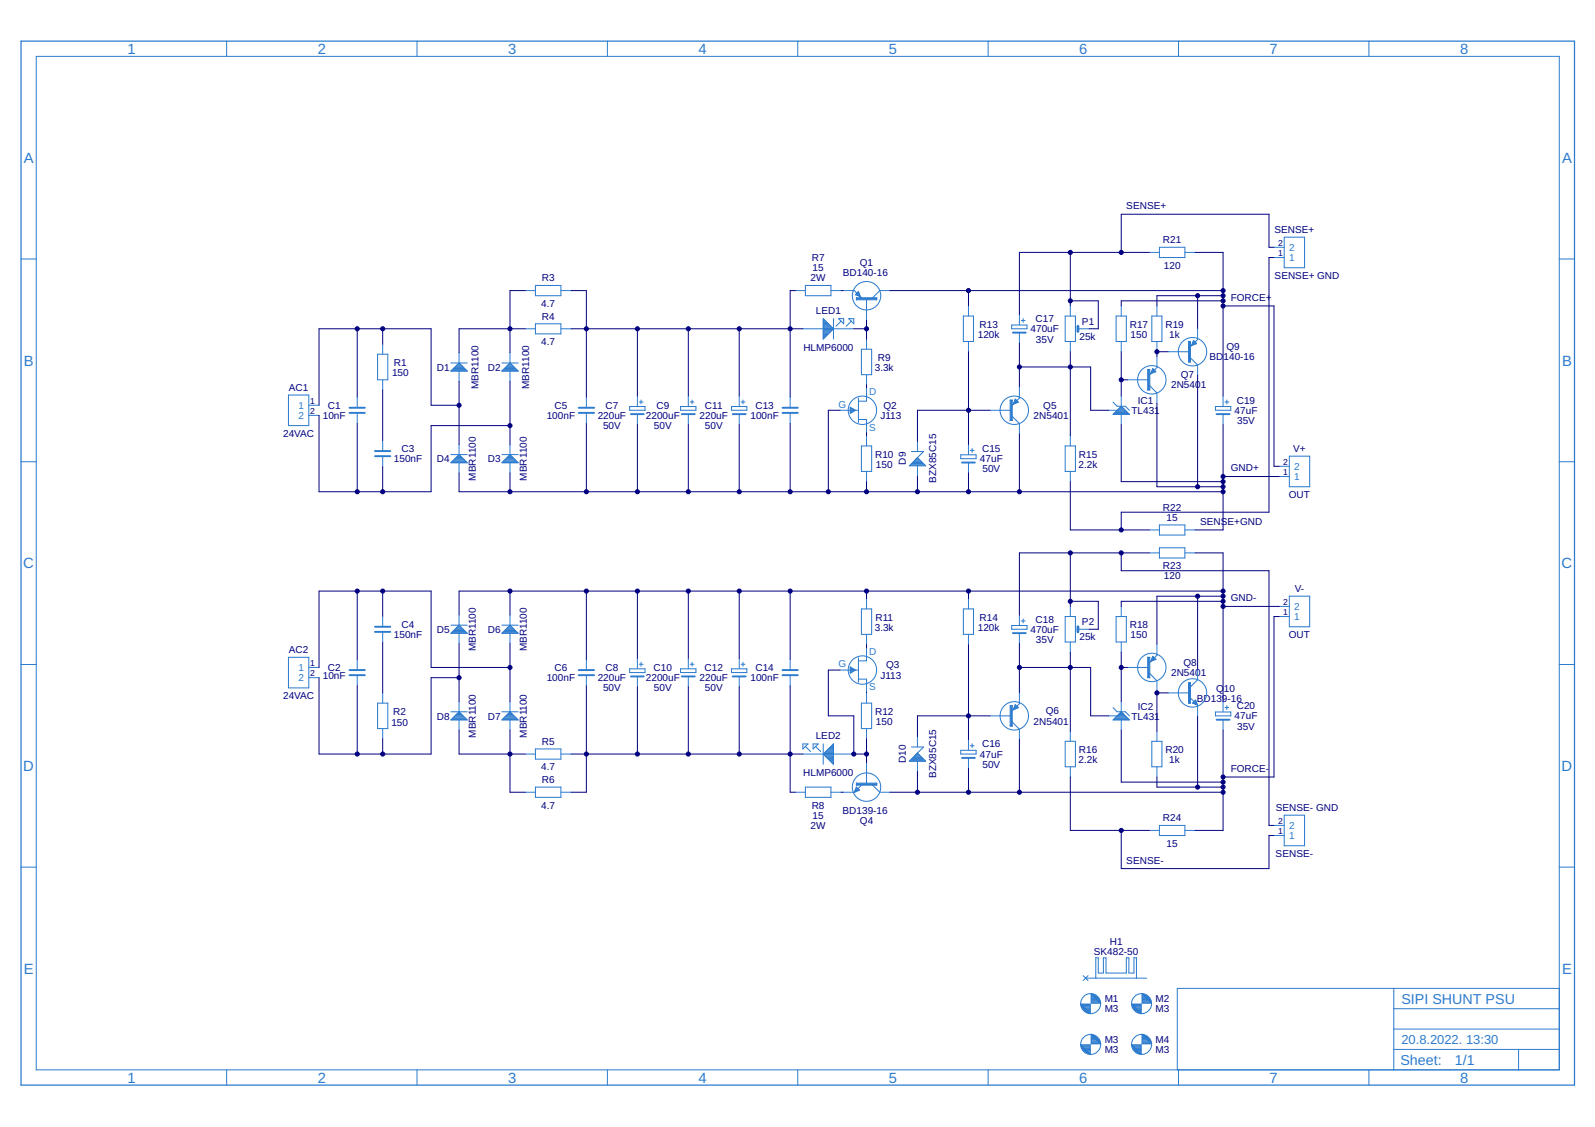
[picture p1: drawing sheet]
<svg xmlns="http://www.w3.org/2000/svg" width="297mm" height="210mm" viewBox="0 0 297 210" stroke-linecap="round" stroke-linejoin="round" font-family="sans-serif">
<g fill="none" stroke="#2c7bce" stroke-width=".19">
<path d="M6.8 10.5h283.6v188.8h-283.6zM42.2 7.7v2.8M77.7 7.7v2.8M113.1 7.7v2.8M148.6 7.7v2.8M184 7.7v2.8M219.5 7.7v2.8M254.9 7.7v2.8M3.9 48.2h2.9M97.8 54.1h1.9M99.7 53.2h4.8v1.9h-4.8zM104.5 54.1h1.9"/>
<path d="M148.1 54.1h1.9M150 53.2h4.7v1.9h-4.7zM153.3 59.4l1.9 1.8-1.9 1.9zM153.3 59.9h.6M153.3 59.8h.5M153.3 59.6h.3M153.3 59.5h.1M154.7 54.1h1.9M155.2 59.4v3.7M156.2 59.4h.9v.9zM156.6 59.8l-.9 1M157 54.1h2.1l1.3 1.4"/>
<path d="M158.1 59.4h.9v.9zM158.5 59.8l-.9 1M159.3 54.9h.8M159.4 54.7h.6M159.5 55.5v.3M159.5 55.8h3.8M159.5 55.5h3.8M159.6 54.6h.4M159.7 55h.4M159.8 54.4h.1M159.9 54.3l.3 1-.9-.4zM160.1 55.2h.1"/>
<path d="M161.4 55.8v1.9M161.4 57.7v1.9M163.3 55.5l-.1 .1 .1 .2M163.3 55.5v.3M165.7 54.1h-1.8l-1.4 1.4M179.4 58.9h1.9v4.7h-1.9zM180.4 57v1.9M189.8 58.6v1.9M190.2 59.7h.7M190.5 59.3v.7M198.4 58.9h1.9v4.7h-1.9zM199.3 57v1.9"/>
<path d="M207.9 58.9h1.9v4.7h-1.9zM208.8 57v1.9M214 47h1.9M214.5 58.9h1.9v4.7h-1.9zM215.5 57v1.9M215.9 46.1h4.8v1.9h-4.8zM220.7 47h1.9M237.3 46.1h1.9M237.3 48h1.9M239.2 44.2h3.8v5.7h-3.8zM290.4 48.2h2.8M53.7 73.6h3.8v5.7h-3.8z"/>
<path d="M57.5 75.5h1.9M57.5 77.4h1.9M66.5 74v1.9M66.5 77v1.9M70.3 66h1.9v4.7h-1.9zM71.3 64.1v1.9M71.3 70.7v1.9M84 67.6h3M84 69.1l1.5-1.5 1.5 1.5zM84.2 68.9h2.6M84.3 68.8h2.4M84.5 68.6h2"/>
<path d="M84.6 68.5h1.8M84.8 68.3h1.4M84.9 68.2h1.1M85.1 68h.8M85.3 67.8h.4M85.4 67.7h.2M85.5 65.7v1.9M85.5 69.1v1.9M93.5 67.6h3M93.5 69.1l1.5-1.5 1.5 1.5zM93.6 68.9h2.7M93.8 68.8h2.4"/>
<path d="M94 68.6h2M94.1 68.5h1.7M94.3 68.3h1.4M94.4 68.2h1.1M94.6 68h.8M94.7 67.8h.5M94.9 67.7h.2M95 65.7v1.9M95 69.1v1.9M97.8 61.2h1.9M99.7 60.3h4.8v1.9h-4.8zM104.5 61.2h1.9"/>
<path d="M109.2 74v1.9M109.2 77v1.9M117.3 75.7h2.8v.7h-2.8zM118.7 73.8v1.9M118.7 77.2v1.9M119.1 74.9h.7M119.4 74.5v.7M126.7 75.7h2.9v.7h-2.9zM128.2 73.8v1.9M128.2 77.2v1.9M128.5 74.9h.7M128.9 74.5v.7"/>
<path d="M136.2 75.7h2.9v.7h-2.9zM137.7 73.8v1.9M137.7 77.2v1.9M138 74.9h.7M138.4 74.5v.7M147.2 74v1.9M147.2 77v1.9M149.5 61.2h3.8M153.3 63.1h.1M153.3 62.9h.2M153.3 62.8h.4M153.3 62.6h.5"/>
<path d="M153.3 62.5h.7M153.3 62.3h.9M153.3 62.1h1M153.3 62h1.2M153.3 61.8h1.3M153.3 61.7h1.5M153.3 61.5h1.6M153.3 61.4h1.8M153.3 61.2h1.9M153.3 61h1.7M153.3 60.9h1.6M153.3 60.7h1.4"/>
<path d="M153.3 60.6h1.2M153.3 60.4h1.1M153.3 60.3h.9M153.3 60.1h.8M155.2 61.2h3.8M156.4 76.4h1.9M158.3 75.9l1 .5-1 .6zM158.3 76.8h.3M158.3 76.7h.6M158.3 76.5h.8M158.3 76.4h.9M158.3 76.2h.6"/>
<path d="M158.3 76.1h.4M158.3 75.9h.1M158.5 76.4h1.4M159.9 78.1h1.5v2.5M159.9 74.1v4.6M160.4 65h1.9v4.8h-1.9zM161.4 63.1v1.9M161.4 69.8v1.9M161.4 72.2v2.5h-1.5M180.4 63.6v1.9M184.3 76.4h1.9M186.3 76.4h1.8"/>
<path d="M188.1 74.5v3.8M188.1 74.5h.4M188.1 78.3h.4M188.4 60.5h2.9v.7h-2.9zM188.5 77.6l1.3 1.3v1.9M188.5 74.5v3.8M188.7 75.3h.1M188.8 75.1h.3M188.8 75h.7M188.9 74.8h.6M189 74.6h.4M189 74.5h.2"/>
<path d="M189.1 74.3l.6 .6-1 .4zM189.8 62v1.9M189.8 72.1v2l-1.3 1.4M199.3 63.6v1.9M200.9 61.2h1.9M206.4 76.4h1.9M207.3 74.9l.7 .8h1.6l.7 .7M207.3 77.2l1.5-1.5 1.5 1.5zM207.3 77.2h3M207.5 77h2.6M207.6 76.8h2.4M207.8 76.7h2"/>
<path d="M207.9 76.5h1.8M208.1 76.4h1.4M208.3 76.2h1.1M208.4 76.1h.8M208.6 75.9h.4M208.7 75.7h.2M208.8 63.6v1.9M208.8 73.8v1.9M208.8 77.2v1.9M210 70.7h1.8M211.9 70.7h1.8M213.7 68.8h.4"/>
<path d="M213.7 68.8v3.8M213.7 72.6h.4M214.1 68.8v3.8M214.1 71.9l1.4 1.3v1.9M214.3 69.6h.1M214.4 69.4h.4M214.4 69.3h.7M214.5 69.1h.6M214.6 68.9h.4M214.6 68.8h.2M214.7 68.6l.6 .6-1 .4zM215.5 63.6v1.9"/>
<path d="M215.5 66.4v2.1l-1.4 1.3M217.5 65.5h3.8M221.3 63.6l.2 .1 .2-.1M221.3 63.6v3.8M221.3 67.4l.2-.1 .2 .1M221.3 67.4h.4M221.3 63.6h.4M221.7 63.6v3.8M221.7 66.7l1.3 1.3v1.9M221.9 64.4h.1M222 64.2h.3M222 64.1h.7"/>
<path d="M222.1 63.9h.6M222.2 63.7h.4M222.2 63.6h.2M222.3 63.4l.5 .6-.9 .4zM223 61.2v2l-1.3 1.4M226.4 75.7h2.8v.7h-2.8zM227.8 73.8v1.9M227.8 77.2v1.9M228.1 74.9h.7M228.5 74.5v.7M3.9 86h2.9M71.3 82v1.9"/>
<path d="M71.3 85v2M84 84.7h3M84 86.2l1.5-1.5 1.5 1.5zM84 86.1h3M84.2 86h2.6M84.3 85.9h2.4M84.5 85.7h2M84.6 85.5h1.7M84.8 85.4h1.4M85 85.2h1M85.1 85h.8M85.3 84.9h.4"/>
<path d="M85.4 84.7h.2M85.5 82.8v1.9M85.5 86.2v1.9M93.5 84.7h3M93.5 86.1h3M93.6 86h2.7M93.8 85.9h2.3M94 85.7h2M94.1 85.5h1.7M94.3 85.4h1.4M94.4 85.2h1.1M94.6 85h.8"/>
<path d="M94.8 84.9h.4M94.9 84.7h.1M95 82.8v1.9M95 86.2v1.9M95 84.7l1.5 1.5h-3zM160.4 83.1h1.9v4.7h-1.9zM161.4 81.2v1.9M161.4 87.8v1.9M169.5 86.6h2.8M169.6 86.5h2.5M169.7 84.1h2.3l-1.5 1.5M169.8 86.3h2.1"/>
<path d="M169.9 86.1h1.9M170.1 86h1.5M170.3 85.9h1.2M170.4 85.7h.9M170.6 85.5h.6M170.7 85.4h.3M170.9 85.2l1.5 1.6h-3zM170.9 82.2v1.9M170.9 86.8v1.9M178.9 84.7h2.9v.7h-2.9zM180.4 82.8v1.9M180.4 86.2v1.9"/>
<path d="M180.7 83.9h.7M181 83.5v.7M198.4 83.1h1.9v4.7h-1.9zM199.3 81.2v1.9M199.3 87.8v1.9M214 98.7h1.9M215.9 97.8h4.8v1.9h-4.8zM220.7 98.7h1.9M238.2 88.8h1.9M238.2 86.8h1.9M240.1 85h3.8v5.7h-3.8zM290.4 86h2.8"/>
<path d="M71.3 114.7v1.9M71.3 117.8v1.9M84 116.4h3M84 117.9h3M84.2 117.8h2.6M84.3 117.6h2.3M84.5 117.4h2M84.7 117.3h1.6M84.8 117.1h1.4M85 117h1M85.1 116.8h.8M85.3 116.6h.4"/>
<path d="M85.4 116.5h.1M85.5 114.6v1.8M85.5 118v1.9M85.5 116.4l1.5 1.6h-3zM93.5 116.4h3M93.5 117.9h2.9M93.7 117.8h2.6M93.8 117.6h2.3M94 117.4h2M94.1 117.3h1.7M94.3 117.1h1.4M94.5 117h1"/>
<path d="M94.6 116.8h.7M94.8 116.6h.4M94.9 116.5h.1M95 114.6v1.8M95 118v1.9M95 116.4l1.5 1.6h-3zM160.4 113.4h1.9v4.8h-1.9zM161.4 111.5v1.9M161.4 118.2v1.9M179.4 113.4h1.9v4.8h-1.9zM180.4 111.5v1.9M180.4 118.2v1.9"/>
<path d="M188.4 116.5h2.9v.7h-2.9zM189.8 114.6v1.8M189.8 118v1.9M190.2 115.7h.7M190.5 115.3v.7M198.4 114.8h1.9v4.8h-1.9zM199.3 112.9v1.9M199.3 119.6v1.9M200.9 117.2h1.9M207.9 114.8h1.9v4.8h-1.9zM208.8 112.9v1.9M208.8 119.6v1.9"/>
<path d="M214 103h1.9M215.5 120v2l-1.4 1.4M215.9 102h4.8v1.9h-4.8zM220.7 103h1.9M238.2 114.8h1.9M238.2 112.9h1.9M240.1 111h3.8v5.7h-3.8zM3.9 123.8h2.9M53.7 122.4h3.8v5.7h-3.8zM57.5 124.3h1.9M57.5 126.2h1.9M66.5 122.8v1.9"/>
<path d="M66.5 125.8v1.9M70.3 131h1.9v4.7h-1.9zM71.3 129.1v1.9M71.3 135.7v1.9M84 132.6h3M84 134.1l1.5-1.5 1.5 1.5zM84.1 134h2.8M84.2 133.9h2.6M84.4 133.7h2.2M84.5 133.5h2M84.7 133.4h1.6M84.8 133.2h1.3"/>
<path d="M85 133.1h1M85.2 132.9h.6M85.3 132.8h.4M85.5 132.6h.1M85.5 130.7v1.9M85.5 134.1v1.9M93.5 132.6h3M93.5 134h2.9M93.7 133.9h2.6M93.9 133.7h2.2M94 133.5h1.9M94.2 133.4h1.6"/>
<path d="M94.3 133.2h1.3M94.5 133.1h1M94.6 132.9h.7M94.8 132.8h.4M95 132.6h.1M95 130.7v1.9M95 134.1v1.9M95 132.6l1.5 1.5h-3zM99.7 139.5h4.8v1.9h-4.8zM109.2 122.8v1.9M109.2 125.8v1.9M117.3 124.6h2.8v.7h-2.8z"/>
<path d="M118.7 122.6v1.9M118.7 126v1.9M119.1 123.7h.7M119.4 123.4v.7M126.7 124.6h2.9v.7h-2.9zM128.2 122.6v1.9M128.2 126v1.9M128.5 123.7h.7M128.9 123.4v.7M136.2 124.6h2.9v.7h-2.9zM137.7 122.6v1.9M137.7 126v1.9"/>
<path d="M138 123.7h.7M138.4 123.4v.7M147.2 122.8v1.9M147.2 125.8v1.9M149.5 138.6h1l-1 .9zM150 139l.9 1M151.4 138.6h1l-1 .9zM151.9 139l.9 1M153.3 138.6v3.7M153.9 139.9h1.3M154.1 139.7h1.1M154.2 139.6h1"/>
<path d="M154.4 139.4h.8M154.5 139.2h.7M154.7 139.1h.5M154.9 138.9h.3M155 138.8h.2M155.2 138.6h.1M156.4 124.8h1.9M158.3 124.2l1 .6-1 .6zM158.3 125.3h.1M158.3 125.2h.4M158.3 125h.6M158.3 124.9h.9"/>
<path d="M158.3 124.7h.8M158.3 124.5h.6M158.3 124.4h.3M158.3 124.2h.1M158.5 124.8h1.4M159.9 126.5h1.5v2.5M159.9 122.5v4.6M160.4 131h1.9v4.7h-1.9zM161.4 120.6v2.5h-1.5M161.4 129.1v1.9M161.4 135.7v1.9M169.7 139.1h2.3l-1.5 1.6h.8"/>
<path d="M170.9 137.2v1.9M178.9 139.7h2.9v.7h-2.9zM180.4 137.8v1.9M180.7 138.9h.7M181 138.5v.8M184.3 133.3h1.9M186.3 133.3h1.8M188.1 131.4l.2 .1 .2-.1M188.1 131.4v3.8M188.1 135.2l.2-.1 .2 .1M188.1 135.2h.4M188.1 131.4h.4"/>
<path d="M188.5 134.5l1.3 1.3v1.9M188.5 131.4v3.8M188.7 132.1h.2M188.8 132h.5M188.8 131.8h.8M188.9 131.7h.6M189 131.5h.3M189 131.3h.2M189.1 131.3l.6 .5-1 .4zM189.8 129v2.1l-1.3 1.3M198.4 138.1h1.9v4.7h-1.9zM199.3 136.2v1.9"/>
<path d="M206.4 133.3h1.9M207.3 131.8l.7 .8h1.6l.7 .7M207.3 134.1l1.5-1.5 1.5 1.5zM207.4 134h2.8M207.5 133.9h2.6M207.7 133.7h2.2M207.8 133.5h2M208 133.4h1.6M208.2 133.2h1.3M208.3 133.1h1M208.5 132.9h.6M208.6 132.8h.4"/>
<path d="M208.8 132.6h.1M208.8 130.7v1.9M208.8 134.1v1.9M210 124.3h1.8M211.9 124.3h1.8M213.7 122.4h.4M213.7 126.2h.4M213.7 122.4v3.8M214.1 122.4v3.8M214.1 125.5l1.4 1.3v1.9M214.3 123.1h.2M214.4 123h.5"/>
<path d="M214.5 122.8h.8M214.5 138.1h1.9v4.7h-1.9zM214.5 122.6h.6M214.6 122.5h.3M214.7 122.3h.1M214.7 122.2l.6 .6-1 .4zM215.5 136.2v1.9M217.5 129.1h3.8M221.3 131h.4M221.3 127.2v3.8M221.3 127.2h.4M221.7 127.2v3.8"/>
<path d="M221.7 130l1.4 1.4M222.2 130.9h.6M222.2 131h.7M222.4 130.7h.4M222.5 130.5h.2M222.6 131.2h.4M222.7 130.4l.3 .9-.9-.3zM223 124.7v1.9l-1.3 1.3M223 131.5v1.9M226.4 132.6h2.8v.7h-2.8zM227.8 130.7v1.9M227.8 134.1v1.9"/>
<path d="M228.1 131.8h.7M228.5 131.4v.7M290.4 123.8h2.8M97.8 140.4h1.9M97.8 147.6h1.9M99.7 146.6h4.8v1.9h-4.8zM104.5 140.4h1.9M104.5 147.6h1.9M148.1 147.6h1.9M149.5 140.4h3.8M150 146.6h4.7v1.9h-4.7zM153.3 140.4l1.9-1.8v3.7z"/>
<path d="M153.4 140.5h1.8M153.4 140.3h1.8M153.5 140.7h1.7M153.6 140.2h1.6M153.7 140.8h1.5M153.7 140h1.5M153.8 141h1.4M154 141.1h1.2M154.2 141.3h1M154.3 141.4h.9M154.5 141.6h.7M154.6 141.8h.6"/>
<path d="M154.7 147.6h1.9M154.8 141.9h.4M154.9 142.1h.3M155.1 142.2h.1M155.2 140.4h3.8M157 147.6h1.9M159.2 147.4h.2M159.2 147.3h.6M159.3 147.1h.7M159.3 147h.6M159.4 146.8h.3M159.5 146.7h.1"/>
<path d="M159.5 145.9v.3M159.5 145.9h3.8M159.5 146.2h3.8M159.5 146.6l.6 .6-1 .4zM160.4 146.2l-1.3 1.4M161.4 142v3.9M162.5 146.2l1.4 1.4h1.8M163.3 145.9v.3M163.3 145.9l-.1 .1 .1 .2M169.5 141.6h2.7M169.7 141.4h2.3M169.8 141.3h2.1"/>
<path d="M170 141.1h1.7M170.2 141h1.4M170.3 140.8h1.1M170.6 140.5h.5M170.8 140.3h.1M170.9 141.8v1.9M170.9 140.3l1.5 1.5h-3zM180.4 141.2v1.9M199.3 142.8v1.9M214 154.7h1.9M215.5 142.8v1.9M215.9 153.7h4.8v1.9h-4.8z"/>
<path d="M220.7 154.7h1.9M237.3 153.7h1.9M237.3 155.6h1.9M239.2 151.8h3.8v5.7h-3.8zM3.9 161.5h2.9M290.4 161.5h2.8M42.2 199.3v2.8M77.7 199.3v2.8M113.1 199.3v2.8M148.6 199.3v2.8M184 199.3v2.8M201.3 187h1.7v1.8z"/>
<path d="M201.3 194.6h1.7v1.8zM201.3 194.7h1.7M201.3 187.1h1.7M201.5 187.3h1.5M201.5 194.8h1.5M201.6 195h1.4M201.7 187.4h1.3M201.7 181.7l.9 .9M201.8 188.1l.2 .2M201.8 195.6l.2 .2M201.8 187.6h1.2M201.8 195.2h1.2"/>
<path d="M202 187.7h1M202 195.3h1M202.1 187.9h.9M202.1 195.5h.9M202.2 182.2h11.4M202.3 188h.7M202.3 195.6h.7M202.4 188.2h.6M202.4 195.8h.6M202.6 188.4h.4M202.6 195.9h.4M202.6 181.7l-.9 .9"/>
<path d="M202.7 196.1h.3M202.8 188.5h.2M202.9 188.7h.1M202.9 196.3h.1M203.2 185.1l1.8 1.7h-1.8zM203.2 192.6l1.8 1.8h-1.8zM203.2 186.8h1.7M203.2 186.6h1.6M203.2 186.5h1.4M203.2 186.3h1.2M203.2 186.1h1.1M203.2 186h.9"/>
<path d="M203.2 185.8h.8M203.2 185.7h.6M203.2 185.5h.5M203.2 185.4h.3M203.2 185.2h.1M203.2 194.4h1.7M203.2 194.2h1.6M203.2 194h1.4M203.2 193.9h1.2M203.2 193.7h1.1M203.2 193.6h.9M203.2 193.4h.8"/>
<path d="M203.2 193.3h.6M203.2 193.1h.5M203.2 192.9h.3M203.2 192.8h.1M204.1 182.2v-3.8h.4v2.8h1v-2.8h.5v2.8h3.8v-2.8h.4v2.8h1v-2.8h.4v3.8M204.3 185.6l.1 .2M204.3 193.2l.1 .2M210.7 187h1.8v1.8zM210.7 194.6h1.8v1.8zM210.8 194.7h1.7M210.8 187.1h1.7M211 187.3h1.5"/>
<path d="M211 194.8h1.5M211.1 195h1.4M211.1 187.4h1.4M211.3 188.1l.2 .2M211.3 195.6l.2 .2M211.3 187.6h1.2M211.3 195.2h1.2M211.4 195.3h1.1M211.5 187.7h1M211.6 187.9h.9M211.6 195.5h.9M211.8 195.6h.7"/>
<path d="M211.8 188h.7M211.9 188.2h.6M211.9 195.8h.6M212.1 188.4h.4M212.1 195.9h.4M212.2 188.5h.3M212.2 196.1h.3M212.4 188.7h.1M212.4 196.3h.1M212.7 185.1l1.8 1.7h-1.8zM212.7 186.8h1.7M212.7 186.6h1.5"/>
<path d="M212.7 186.5h1.4M212.7 186.3h1.3M212.7 186.1h1.1M212.7 186h.9M212.7 185.8h.8M212.7 185.7h.6M212.7 185.5h.4M212.7 185.4h.3M212.7 185.2h.1M212.7 192.6l1.8 1.8h-1.8zM212.7 194.4h1.7M212.7 194.2h1.5"/>
<path d="M212.7 194h1.4M212.7 193.9h1.2M212.7 193.7h1.1M212.7 193.6h.9M212.7 193.4h.8M212.7 193.3h.6M212.7 193.1h.4M212.7 192.9h.3M212.7 192.8h.1M213.7 185.6l.2 .2M213.7 193.2l.2 .2M219.5 199.3v2.8"/>
<path d="M254.9 199.3v2.8M259.6 195.5h30.8M259.6 184.1v15.2M259.6 191.7h30.8M259.6 187.9h30.8M282.8 195.5v3.8M290.4 184.1h-71.2v15.2"/>
<circle cx="161.4" cy="55.1" r="2.65"/>
<circle cx="160.6" cy="76.4" r="2.65"/>
<circle cx="188.9" cy="76.4" r="2.65"/>
<circle cx="214.5" cy="70.7" r="2.65"/>
<circle cx="222.1" cy="65.5" r="2.65"/>
<circle cx="160.6" cy="124.8" r="2.65"/>
<circle cx="188.9" cy="133.3" r="2.65"/>
<circle cx="214.5" cy="124.3" r="2.65"/>
<circle cx="222.1" cy="129.1" r="2.65"/>
<circle cx="161.4" cy="146.6" r="2.65"/>
<circle cx="203.1" cy="186.9" r="1.86"/>
<circle cx="203.1" cy="194.5" r="1.86"/>
<circle cx="212.6" cy="186.9" r="1.86"/>
<circle cx="212.6" cy="194.5" r="1.86"/>
</g>
<path d="M3.9 7.7h289.3v194.4h-289.3z" fill="none" stroke="#2c7bce" stroke-width=".23"/>
<g fill="none" stroke="#2c7bce" stroke-width=".32">
<path d="M159.6 55.6h3.6M188.3 74.6v3.6M213.9 68.9v3.6M221.5 63.7v3.6M188.3 131.5v3.6M213.9 122.5v3.6M221.5 127.3v3.6M159.6 146h3.6M201.4 187.3l1.3 1.3M201.4 194.9l1.3 1.3M201.5 187.6l1 .9M201.5 195.2l1 .9"/>
<path d="M203.5 185.2l1.3 1.3M203.5 192.8l1.3 1.3M203.8 185.3l.9 1M203.8 192.9l.9 .9M210.9 187.3l1.3 1.3M210.9 194.9l1.3 1.3M211 187.6l.9 .9M211 195.2l.9 .9M213 185.2l1.3 1.3M213 192.8l1.3 1.3M213.3 185.3l.9 1M213.3 192.9l.9 .9"/>
</g>
<g fill="none" stroke="#2c7bce" stroke-width=".36">
<path d="M65.1 76.9h2.8M65.1 75.9h2.8M107.8 76.9h2.8M107.8 75.9h2.8M117.5 77.1h2.4M127 77.1h2.4M136.5 77.1h2.4M145.7 76.9h2.9M145.7 75.9h2.9M188.6 62h2.4M226.6 77.1h2.4M69.8 85h2.9"/>
<path d="M69.8 84h2.9M179.2 86.1h2.3M69.8 117.7h2.9M69.8 116.7h2.9M188.6 117.9h2.4M65.1 125.8h2.8M65.1 124.8h2.8M107.8 125.8h2.8M107.8 124.8h2.8M117.5 126h2.4M127 126h2.4M136.5 126h2.4"/>
<path d="M145.7 125.8h2.9M145.7 124.8h2.9M226.6 134h2.4M179.2 141.2h2.3"/>
</g>
<path d="M200.7 60.8v.9M200.7 116.7v1" fill="none" stroke="#2c7bce" stroke-width=".53"/>
<g fill="none" stroke="#000080" stroke-width=".19">
<path d="M97.8 54.1h-2.8v11.6M106.4 54.1h2.8v19.9M148.1 54.1h-.9v19.9M156.6 54.1h.4M161.4 59.6v3.5M165.7 54.1h62.1M180.4 54.1v2.9M199.3 56h5.2v5.2h-1.7M199.3 47v10M214 47h-24.2v11.6M222.6 47h5.2v26.8M223 55.1v6.1"/>
<path d="M227.8 56h-19v1M227.8 55.1h-12.3v1.9M227.8 57h9.5v29.8h.9M237.3 46.1h-1v-6.2h-27.5v7.1M237.3 48h-1v47.4h-27.5v3.3M59.4 75.5v-14.3h20.9v14.3h5.2M59.4 77.4v14.2h20.9v-12.3h14.7M66.5 61.2v12.8M66.5 78.9v12.7M71.3 61.2v2.9M71.3 72.6v9.4M85.5 71v11.8"/>
<path d="M95 71v11.8M97.8 61.2h-12.3v4.5M106.4 61.2h43.1M109.2 78.9v12.7M118.7 61.2v12.6M118.7 79.1v12.5M128.2 61.2v12.6M128.2 79.1v12.5M137.7 61.2v12.6M137.7 79.1v12.5M147.2 78.9v12.7M156.4 76.4h-2.1v15.2"/>
<path d="M159 61.2h2.4M161.4 71.7v.5M180.4 65.5v17.3M184.3 76.4h-13.4v5.8M189.8 63.9v8.2M189.8 68.3h13.3v8.1h3.3M199.3 65.5v15.7M208.8 65.5v8.3M208.8 79.1v10.6h19M208.8 70.7h1.2M215.5 75.1v15.6h12.3M217.5 65.5h-2v.9"/>
<path d="M223 69.9v20.8M227.8 79.1v19.6h-5.2M71.3 87v4.6M85.5 88.1v3.5h142.3M95 88.1v3.5M161.4 80.6v.6M161.4 89.7v1.9M170.9 88.7v2.9M180.4 88.1v3.5M189.8 80.8v10.8M199.3 89.7v9h14.7M227.8 88.8h10.4"/>
<path d="M66.5 110.1v12.7M71.3 110.1v4.6M71.3 119.7v9.4M85.5 119.9v10.8M95 110.1v4.5M95 119.9v10.8M109.2 110.1v12.7M118.7 110.1v12.5M128.2 110.1v12.5M137.7 110.1v12.5M147.2 110.1v12.7M161.4 110.1v1.4"/>
<path d="M180.4 110.1v1.4M189.8 119.9v9.1M199.3 103v9.9M199.3 112h5.2v5.2h-1.7M208.8 103v3.3h27.5v47.4h1M214 103h-24.2v11.6M222.6 103h5.2v27.7M223 111v13.7M227.8 110.1h-142.3v4.5M227.8 112h-19v.9M227.8 111h-12.3v9M227.8 112.9h10.4"/>
<path d="M238.2 114.8h-.9v29.9h-9.5M59.4 124.3v-14.2h20.9v14.2h14.7M59.4 126.2v14.2h20.9v-14.2h5.2M66.5 127.7v12.7M71.3 137.6v2.8M85.5 136v4.4h12.3M95 136v11.6h2.8M109.2 127.7v19.9h-2.8M118.7 127.9v12.5M128.2 127.9v12.5M137.7 127.9v12.5M147.2 127.7v19.9h.9"/>
<path d="M156.4 124.8h-2.1v8.5h4.7v7.1h2.4M161.4 120.1v.5M161.4 129v.1M161.4 137.6v4.4M180.4 120.1v17.7M184.3 133.3h-13.4v3.9M189.8 124.3h13.3v9h3.3M189.8 137.7v9.9M199.3 121.5v14.7M208.8 124.3h1.2M208.8 121.5v9.2M208.8 136v9.7h19"/>
<path d="M215.5 128.7v7.5M215.5 129.1h2M223 133.4v13.2M227.8 136v18.7h-5.2M106.4 140.4h43.1M156.6 147.6h.4M165.7 147.6h62.1M170.9 143.7v3.9M180.4 143.1v4.5M199.3 144.7v10h14.7M208.8 154.7v7.1h27.5v-6.2h1M215.5 144.7v1.9h12.3"/>
</g>
<g fill="#000080" stroke="#000080" stroke-width=".19">
<circle cx="66.5" cy="61.2" r=".38"/>
<circle cx="71.3" cy="61.2" r=".38"/>
<circle cx="85.5" cy="75.5" r=".38"/>
<circle cx="66.5" cy="91.6" r=".38"/>
<circle cx="71.3" cy="91.6" r=".38"/>
<circle cx="95" cy="79.3" r=".38"/>
<circle cx="66.5" cy="110.1" r=".38"/>
<circle cx="71.3" cy="110.1" r=".38"/>
<circle cx="95" cy="124.3" r=".38"/>
<circle cx="66.5" cy="140.4" r=".38"/>
<circle cx="71.3" cy="140.4" r=".38"/>
<circle cx="85.5" cy="126.2" r=".38"/>
<circle cx="95" cy="61.2" r=".38"/>
<circle cx="95" cy="91.6" r=".38"/>
<circle cx="109.2" cy="91.6" r=".38"/>
<circle cx="118.7" cy="91.6" r=".38"/>
<circle cx="128.2" cy="91.6" r=".38"/>
<circle cx="137.7" cy="91.6" r=".38"/>
<circle cx="147.2" cy="91.6" r=".38"/>
<circle cx="161.4" cy="91.6" r=".38"/>
<circle cx="170.9" cy="91.6" r=".38"/>
<circle cx="180.4" cy="91.6" r=".38"/>
<circle cx="189.8" cy="91.6" r=".38"/>
<circle cx="227.8" cy="90.7" r=".38"/>
<circle cx="227.8" cy="89.7" r=".38"/>
<circle cx="154.3" cy="91.6" r=".38"/>
<circle cx="227.8" cy="88.8" r=".38"/>
<circle cx="227.8" cy="91.6" r=".38"/>
<circle cx="223" cy="90.7" r=".38"/>
<circle cx="95" cy="140.4" r=".38"/>
<circle cx="109.2" cy="61.2" r=".38"/>
<circle cx="118.7" cy="61.2" r=".38"/>
<circle cx="147.2" cy="61.2" r=".38"/>
<circle cx="128.2" cy="61.2" r=".38"/>
<circle cx="137.7" cy="61.2" r=".38"/>
<circle cx="109.2" cy="140.4" r=".38"/>
<circle cx="118.7" cy="140.4" r=".38"/>
<circle cx="147.2" cy="140.4" r=".38"/>
<circle cx="128.2" cy="140.4" r=".38"/>
<circle cx="137.7" cy="140.4" r=".38"/>
<circle cx="161.4" cy="61.2" r=".38"/>
<circle cx="180.4" cy="76.4" r=".38"/>
<circle cx="189.8" cy="68.3" r=".38"/>
<circle cx="199.3" cy="68.3" r=".38"/>
<circle cx="199.3" cy="47" r=".38"/>
<circle cx="199.3" cy="56" r=".38"/>
<circle cx="208.8" cy="47" r=".38"/>
<circle cx="180.4" cy="54.1" r=".38"/>
<circle cx="227.8" cy="56" r=".38"/>
<circle cx="227.8" cy="57" r=".38"/>
<circle cx="227.8" cy="54.1" r=".38"/>
<circle cx="227.8" cy="55.1" r=".38"/>
<circle cx="223" cy="55.1" r=".38"/>
<circle cx="227.8" cy="146.6" r=".38"/>
<circle cx="227.8" cy="147.6" r=".38"/>
<circle cx="227.8" cy="145.7" r=".38"/>
<circle cx="227.8" cy="144.7" r=".38"/>
<circle cx="189.8" cy="147.6" r=".38"/>
<circle cx="180.4" cy="147.6" r=".38"/>
<circle cx="170.9" cy="147.6" r=".38"/>
<circle cx="223" cy="146.6" r=".38"/>
<circle cx="208.8" cy="70.7" r=".38"/>
<circle cx="199.3" cy="124.3" r=".38"/>
<circle cx="189.8" cy="124.3" r=".38"/>
<circle cx="208.8" cy="124.3" r=".38"/>
<circle cx="161.4" cy="140.4" r=".38"/>
<circle cx="159" cy="140.4" r=".38"/>
<circle cx="208.8" cy="154.7" r=".38"/>
<circle cx="199.3" cy="112" r=".38"/>
<circle cx="199.3" cy="103" r=".38"/>
<circle cx="208.8" cy="103" r=".38"/>
<circle cx="180.4" cy="133.3" r=".38"/>
<circle cx="208.8" cy="98.7" r=".38"/>
<circle cx="227.8" cy="112" r=".38"/>
<circle cx="227.8" cy="111" r=".38"/>
<circle cx="180.4" cy="110.1" r=".38"/>
<circle cx="161.4" cy="110.1" r=".38"/>
<circle cx="147.2" cy="110.1" r=".38"/>
<circle cx="137.7" cy="110.1" r=".38"/>
<circle cx="95" cy="110.1" r=".38"/>
<circle cx="109.2" cy="110.1" r=".38"/>
<circle cx="118.7" cy="110.1" r=".38"/>
<circle cx="128.2" cy="110.1" r=".38"/>
<circle cx="227.8" cy="112.9" r=".38"/>
<circle cx="227.8" cy="110.1" r=".38"/>
<circle cx="223" cy="111" r=".38"/>
<circle cx="215.5" cy="129.1" r=".38"/>
<circle cx="215.5" cy="65.5" r=".38"/>
</g>
<g font-size="2.8" fill="#2c7bce">
<text x="23.7" y="10">1</text>
<text x="59.2" y="10">2</text>
<text x="94.6" y="10">3</text>
<text x="130.1" y="10">4</text>
<text x="165.5" y="10">5</text>
<text x="201" y="10">6</text>
<text x="236.4" y="10">7</text>
<text x="271.9" y="10">8</text>
<text x="4.4" y="30.3">A</text>
<text x="290.9" y="30.3">A</text>
<text x="4.4" y="68.1">B</text>
<text x="290.9" y="68.1">B</text>
<text x="4.3" y="105.8">C</text>
<text x="290.8" y="105.8">C</text>
<text x="4.3" y="143.6">D</text>
<text x="290.8" y="143.6">D</text>
<text x="4.4" y="181.4">E</text>
<text x="290.9" y="181.4">E</text>
<text x="23.7" y="201.7">1</text>
<text x="59.2" y="201.7">2</text>
<text x="94.6" y="201.7">3</text>
<text x="130.1" y="201.7">4</text>
<text x="165.5" y="201.7">5</text>
<text x="201" y="201.7">6</text>
<text x="236.4" y="201.7">7</text>
<text x="271.9" y="201.7">8</text>
</g>
<g font-size="2.7" fill="#2c7bce">
<text x="261" y="186.9">SIPI SHUNT PSU</text>
<text x="260.8" y="198.4">Sheet:</text>
<text x="270.9" y="198.3">1/1</text>
</g>
<text font-size="2.4" fill="#2c7bce" x="261" y="194.5">20.8.2022. 13:30</text>
<g font-size="1.9" fill="#000080">
<text x="209.8" y="39">SENSE+</text>
<text x="216.6" y="45.3">R21</text>
<text x="237.3" y="43.4">SENSE+</text>
<text x="100.9" y="52.4">R3</text>
<text x="150.9" y="52.4">2W</text>
<text x="151.2" y="48.6">R7</text>
<text x="151.3" y="50.5">15</text>
<text x="157" y="51.5">BD140-16</text>
<text x="160.1" y="49.6">Q1</text>
<text x="216.7" y="50">120</text>
<text x="237.4" y="52">SENSE+ GND</text>
<text x="100.8" y="57.2">4.7</text>
<text x="100.9" y="59.5">R4</text>
<text x="151.9" y="58.4">LED1</text>
<text x="229.2" y="56">FORCE+</text>
<text x="100.8" y="64.3">4.7</text>
<text x="149.6" y="65.4">HLMP6000</text>
<text x="182.1" y="62.9">120k</text>
<text x="182.4" y="61">R13</text>
<text x="191.9" y="61.9">470uF</text>
<text x="192.9" y="60">C17</text>
<text x="192.9" y="63.8">35V</text>
<text x="201" y="63.3">25k</text>
<text x="201.5" y="60.5">P1</text>
<text x="210.4" y="61">R17</text>
<text x="210.6" y="62.9">150</text>
<text x="217" y="61">R19</text>
<text x="217.8" y="62.9">1k</text>
<text x="228.4" y="65.2">Q9</text>
<text x="73" y="70">150</text>
<text x="73.4" y="68.1">R1</text>
<text x="81.3" y="69">D1</text>
<text x="90.8" y="69">D2</text>
<text x="162.9" y="69.1">3.3k</text>
<text x="163.5" y="67.2">R9</text>
<text x="219.9" y="70.5">Q7</text>
<text x="225.3" y="67.1">BD</text>
<text x="227.9" y="67.1">140-16</text>
<text x="53.8" y="72.8">AC1</text>
<text x="61" y="76.2">C1</text>
<text x="89.1" y="72.4" transform="rotate(-90 89.1 72.4)">MBR1100</text>
<text x="98.6" y="72.4" transform="rotate(-90 98.6 72.4)">MBR1100</text>
<text x="103.3" y="76.2">C5</text>
<text x="112.8" y="76.1">C7</text>
<text x="122.3" y="76.1">C9</text>
<text x="131.3" y="76.1">C11</text>
<text x="140.7" y="76.2">C13</text>
<text x="164.5" y="76.1">Q2</text>
<text x="194.3" y="76.1">Q5</text>
<text x="210.7" y="77.1">TL431</text>
<text x="211.9" y="75.3">IC1</text>
<text x="218.1" y="72.4">2N5401</text>
<text x="229.9" y="77.1">47uF</text>
<text x="230.3" y="75.2">C19</text>
<text x="52.7" y="81.3">24VAC</text>
<text x="60.1" y="78">10nF</text>
<text x="101.8" y="78">100nF</text>
<text x="111.3" y="78">220uF</text>
<text x="112.3" y="79.9">50V</text>
<text x="120.3" y="78">2200uF</text>
<text x="121.8" y="79.9">50V</text>
<text x="130.3" y="78">220uF</text>
<text x="131.3" y="79.9">50V</text>
<text x="139.8" y="78">100nF</text>
<text x="164" y="78">J113</text>
<text x="192.5" y="78">2N5401</text>
<text x="230.4" y="79">35V</text>
<text x="73.4" y="86.1">150nF</text>
<text x="74.8" y="84.2">C3</text>
<text x="81.3" y="86.1">D4</text>
<text x="88.6" y="89.5" transform="rotate(-90 88.6 89.5)">MBR1100</text>
<text x="90.8" y="86.1">D3</text>
<text x="98.1" y="89.5" transform="rotate(-90 98.1 89.5)">MBR1100</text>
<text x="163" y="85.2">R10</text>
<text x="163.1" y="87.1">150</text>
<text x="168.7" y="86.5" transform="rotate(-90 168.7 86.5)">D9</text>
<text x="174.4" y="89.9" transform="rotate(-90 174.4 89.9)">BZX85C15</text>
<text x="182.5" y="86.1">47uF</text>
<text x="182.9" y="84.2">C15</text>
<text x="183" y="88">50V</text>
<text x="200.9" y="87.1">2.2k</text>
<text x="200.9" y="85.2">R15</text>
<text x="229.2" y="87.8">GND+</text>
<text x="240.8" y="84.2">V+</text>
<text x="216.6" y="95.1">R22</text>
<text x="240" y="92.7">OUT</text>
<text x="217.3" y="97">15</text>
<text x="223.5" y="97.8">SENSE+GND</text>
<text x="216.6" y="106">R23</text>
<text x="216.7" y="107.9">120</text>
<text x="229.2" y="112">GND-</text>
<text x="241.1" y="110.3">V-</text>
<text x="73.4" y="118.8">150nF</text>
<text x="74.8" y="116.9">C4</text>
<text x="81.3" y="117.9">D5</text>
<text x="90.8" y="117.9">D6</text>
<text x="162.9" y="117.5">3.3k</text>
<text x="163" y="115.6">R11</text>
<text x="182.1" y="117.5">120k</text>
<text x="182.4" y="115.6">R14</text>
<text x="191.9" y="117.9">470uF</text>
<text x="192.9" y="116">C18</text>
<text x="192.9" y="119.8">35V</text>
<text x="201" y="119.3">25k</text>
<text x="201.5" y="116.4">P2</text>
<text x="210.4" y="117">R18</text>
<text x="210.6" y="118.9">150</text>
<text x="240" y="118.8">OUT</text>
<text x="53.8" y="121.7">AC2</text>
<text x="61" y="125">C2</text>
<text x="88.6" y="121.3" transform="rotate(-90 88.6 121.3)">MBR1100</text>
<text x="98.1" y="121.3" transform="rotate(-90 98.1 121.3)">MBR1100</text>
<text x="103.3" y="125">C6</text>
<text x="112.8" y="125">C8</text>
<text x="121.7" y="125">C10</text>
<text x="131.2" y="125">C12</text>
<text x="140.7" y="125">C14</text>
<text x="165" y="124.5">Q3</text>
<text x="218.1" y="125.9">2N5401</text>
<text x="220.4" y="124">Q8</text>
<text x="52.7" y="130.2">24VAC</text>
<text x="60.1" y="126.4">10nF</text>
<text x="101.8" y="126.9">100nF</text>
<text x="111.3" y="126.9">220uF</text>
<text x="112.3" y="128.8">50V</text>
<text x="120.3" y="126.9">2200uF</text>
<text x="121.8" y="128.8">50V</text>
<text x="130.3" y="126.9">220uF</text>
<text x="131.3" y="128.8">50V</text>
<text x="139.8" y="126.9">100nF</text>
<text x="164" y="126.4">J113</text>
<text x="222.9" y="130.7">BD139-16</text>
<text x="226.5" y="128.8">Q</text>
<text x="227.9" y="128.8">10</text>
<text x="72.9" y="135.1">150</text>
<text x="73.3" y="133.2">R2</text>
<text x="81.3" y="134">D8</text>
<text x="88.6" y="137.4" transform="rotate(-90 88.6 137.4)">MBR1100</text>
<text x="90.8" y="134">D7</text>
<text x="98.1" y="137.4" transform="rotate(-90 98.1 137.4)">MBR1100</text>
<text x="151.9" y="137.6">LED2</text>
<text x="163" y="133.1">R12</text>
<text x="163.1" y="135">150</text>
<text x="192.5" y="135">2N5401</text>
<text x="194.8" y="133.1">Q6</text>
<text x="210.7" y="134">TL431</text>
<text x="211.9" y="132.2">IC2</text>
<text x="229.9" y="134">47uF</text>
<text x="230.3" y="132.1">C20</text>
<text x="230.4" y="135.9">35V</text>
<text x="100.8" y="143.5">4.7</text>
<text x="100.9" y="138.7">R5</text>
<text x="168.7" y="142.1" transform="rotate(-90 168.7 142.1)">D10</text>
<text x="182.5" y="141.1">47uF</text>
<text x="182.9" y="139.2">C16</text>
<text x="183" y="143">50V</text>
<text x="200.9" y="142.1">2.2k</text>
<text x="200.9" y="140.2">R16</text>
<text x="217" y="140.2">R20</text>
<text x="217.8" y="142.1">1k</text>
<text x="229.2" y="143.8">FORCE-</text>
<text x="100.9" y="145.8">R6</text>
<text x="149.6" y="144.6">HLMP6000</text>
<text x="174.4" y="144.9" transform="rotate(-90 174.4 144.9)">BZX85C15</text>
<text x="100.8" y="150.6">4.7</text>
<text x="150.9" y="154.4">2W</text>
<text x="151.2" y="150.6">R8</text>
<text x="151.3" y="152.5">15</text>
<text x="156.9" y="151.5">BD139-16</text>
<text x="160.2" y="153.4">Q4</text>
<text x="216.6" y="153">R24</text>
<text x="237.6" y="151.1">SENSE- GND</text>
<text x="209.8" y="160.8">SENSE-</text>
<text x="217.3" y="157.7">15</text>
<text x="237.6" y="159.6">SENSE-</text>
<text x="203.7" y="177.9">SK482-50</text>
<text x="206.7" y="176">H1</text>
<text x="205.7" y="188.5">M3</text>
<text x="205.7" y="186.6">M1</text>
<text x="215.2" y="188.5">M3</text>
<text x="215.2" y="186.6">M2</text>
<text x="205.7" y="196.1">M3</text>
<text x="205.7" y="194.2">M3</text>
<text x="215.2" y="196.1">M3</text>
<text x="215.2" y="194.2">M4</text>
</g>
<g font-size="1.9" fill="#2c7bce">
<text x="240.1" y="46.7">2</text>
<text x="240.1" y="48.6">1</text>
<text x="55.6" y="76.1">1</text>
<text x="156.2" y="75.9">G</text>
<text x="161.9" y="73.6">D</text>
<text x="55.6" y="78">2</text>
<text x="161.9" y="80.2">S</text>
<text x="241" y="89.4">1</text>
<text x="241" y="87.5">2</text>
<text x="241" y="113.6">2</text>
<text x="241" y="115.5">1</text>
<text x="55.6" y="125">1</text>
<text x="156.2" y="124.3">G</text>
<text x="161.9" y="121.9">D</text>
<text x="55.6" y="126.9">2</text>
<text x="161.9" y="128.6">S</text>
<text x="240.1" y="154.4">2</text>
<text x="240.1" y="156.3">1</text>
</g>
<g font-size="1.6" fill="#000080">
<text x="238" y="47.7">1</text>
<text x="238" y="45.8">2</text>
<text x="57.8" y="75.2">1</text>
<text x="57.8" y="77.1">2</text>
<text x="239" y="88.5">1</text>
<text x="239" y="86.6">2</text>
<text x="239" y="112.7">2</text>
<text x="239" y="114.6">1</text>
<text x="57.8" y="124.1">1</text>
<text x="57.8" y="126">2</text>
<text x="238" y="155.4">1</text>
<text x="238" y="153.5">2</text>
</g>
</svg>
